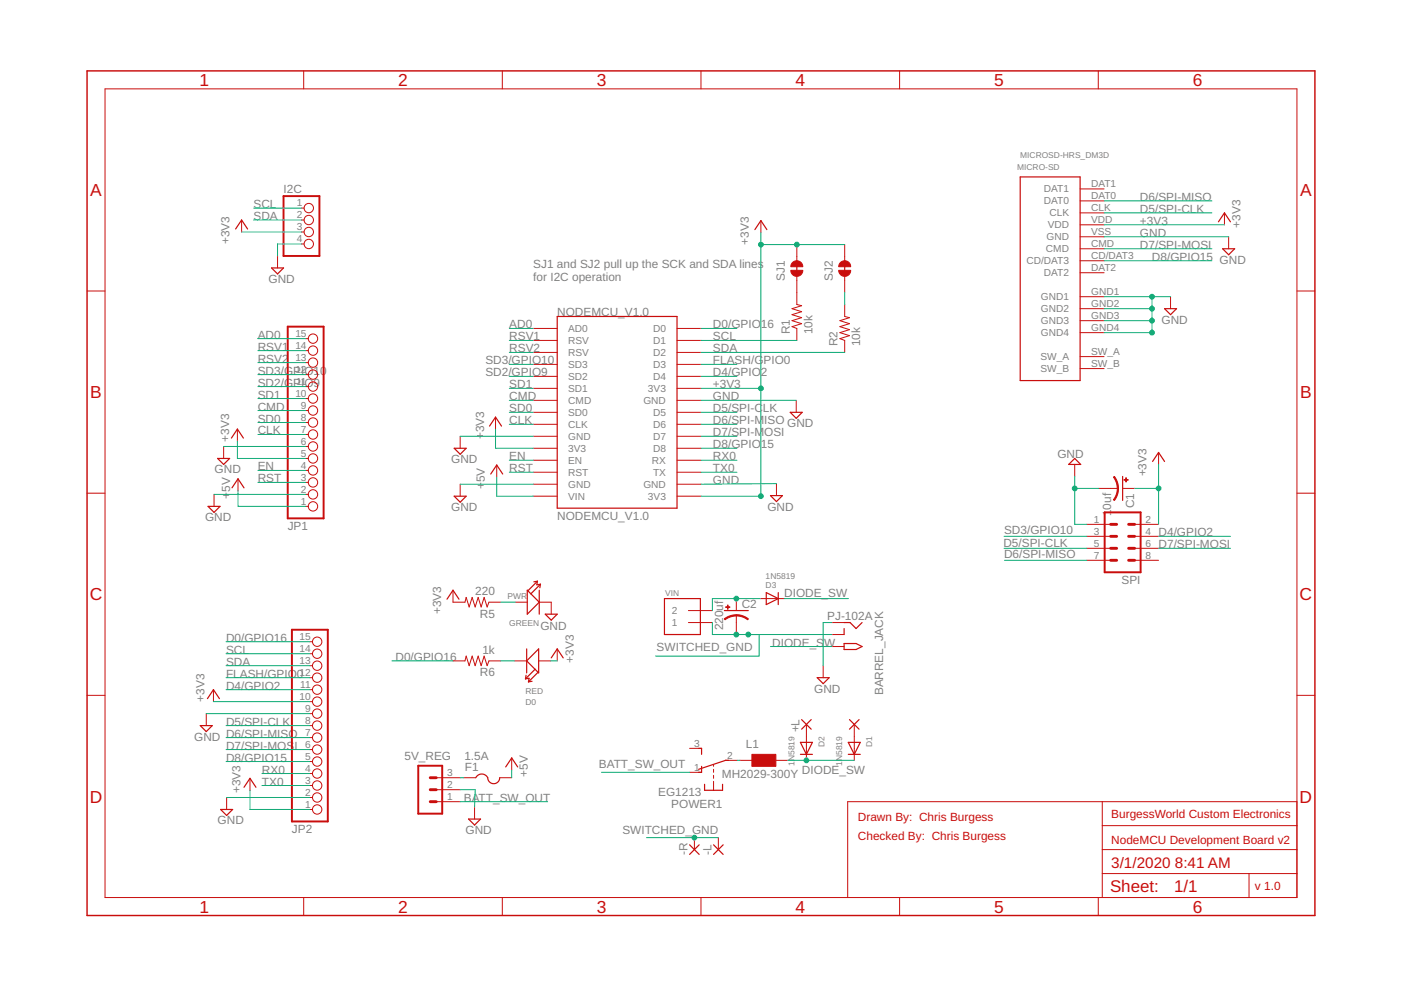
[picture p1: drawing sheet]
<svg xmlns="http://www.w3.org/2000/svg" width="594mm" height="420mm" viewBox="0 0 594 420" stroke-linecap="round" stroke-linejoin="round" font-family="sans-serif">
<g fill="none" stroke="#c90d0c" stroke-width=".51">
<path d="M432.6 75h25.4v86.4h-25.4zM99.9 97.1l2.5-3.8 2.6 3.8M320.1 97.3l2.5-3.8 2.6 3.8M516.7 94l2.5-3.7 2.6 3.7M115.1 113.6h5.1l-2.5 2.5zM337.9 111.8v3.6M358.2 111.8v3.6M518.5 105.5h5l-2.5 2.5zM236.3 134.2h50.8v81.3h-50.8zM493.8 130.9h5.1l-2.5 2.5zM335.1 174.8h5.1l-2.6 2.6zM92.3 194.4h5.1l-2.6 2.5z"/>
<path d="M98.1 185.7l2.6-3.8 2.5 3.8M192.6 190.1h5.1l-2.6 2.5zM207.6 180.7l2.5-3.9 2.6 3.9M455.7 194.4l2.6 2.5h-5.1zM488.7 195.6l2.6-3.8 2.5 3.8M88.2 214.7h5.1l-2.5 2.5zM98.4 206.8l2.5-3.8 2.6 3.8M192.6 210.4h5.1l-2.6 2.5zM208.1 201l2.5-3.8 2.6 3.8M326.7 210.1h5.1l-2.6 2.6zM476 202v10.2M189.5 254l2.6-3.8 2.5 3.8"/>
<path d="M223.6 250.2l5.1 5.1-5.1 5.1zM227.9 246.4l-4.1 4.1M227.9 246.4l-1.5 .3M227.9 246.4l-.3 1.5 1.6-.2M228.7 250.2v10.2M229.2 247.7l-4.1 4.1M229.2 247.7l-.3 1.5M281.7 253.8h15.3v15.2h-15.3zM307.1 258.9h10.2M324.9 251.2l5.1 2.6-5.1 2.5zM330 251.2v5.1M223.3 275.1v10.2"/>
<path d="M228.4 275.1v10.2l-5.1-5.1zM231.2 260.4h5.1l-2.6 2.5zM233.7 278.9l2.6-3.8 2.5 3.8M357.9 272.8h5.1l2.5 1.3-2.5 1.3h-5.1zM357.9 266.5v2.5M357.9 263.9h2.6l2.5 2.6 2.5-2.6M88 296.2l2.5-3.8 2.5 3.8M222.8 287.8l1.5-.2-.2 1.5M223.1 286.3l-.3 1.5M225.6 288.8l-1.5 .3M226.9 283.8l-4.1 4M228.2 285l-4.1 4.1"/>
<path d="M346.5 287.3h5.1l-2.5 2.6zM84.9 307.6h5.1l-2.5 2.6zM296.2 317.3h1.3v2.5M339.4 319.8h5.1M339.4 314.7h5.1l-2.6 5.1zM339.9 305.1l4.1 4.1M344 305.1l-4.1 4.1M359.7 314.7h5.1l-2.6 5.1zM359.7 319.8h5.1M360.2 305.1l4.1 4.1M364.3 305.1l-4.1 4.1M103.5 333.8l2.5-3.8 2.5 3.8"/>
<path d="M201.7 329.7a2.86 2.86 0 0 1 3.2-1.5 2.86 2.86 0 0 1 2.3 2.8 2.54 2.54 0 0 0 2.8 1.2 2.54 2.54 0 0 0 1.9-2.5M214.4 325.2l2.6-3.8 2.5 3.8M297.5 324.9v2.5h-1.3M298.8 332.5v2.6h7.6v-2.6M308.9 322.4h-1.2l-11.5 3.8M93.6 343.2h5l-2.5 2.5zM198.7 347.3h5.1l-2.6 2.5zM292.4 358.2l4.1 4M296.5 358.2l-4.1 4M302.6 358.2l4 4M306.6 358.2l-4 4"/>
</g>
<g fill="none" stroke="#c90d0c" stroke-width=".42">
<path d="M44.5 37.7h505.5v342.8h-505.5zM128.8 30.1v7.6M213 30.1v7.6M297.2 30.1v7.6M381.5 30.1v7.6M465.7 30.1v7.6M102.4 93.3v5.1M127.8 88.2h1.1M127.8 93.3h1.1M127.8 98.4h1.1M322.6 93.5v5.1M458 95.3h10.2"/>
<path d="M458 90.3h10.2M458 85.2h10.2M458 80.1h10.2M519.2 90.3v5M117.7 108.5v5.1M127.8 103.4h1.1M337.9 117.2v11.9l2 .5-4 1.3 4 1.2-4 1.3 4 1.3-4 1.3 4 1.2-4 1.3 2 .8v5M337.9 103.7v6.9M358.2 103.7v6.9M358.2 117.2v6.8M458 110.6h10.2M458 105.5h10.2"/>
<path d="M458 100.4h10.2M458 115.6h10.2M521 100.4v5.1M36.9 123.4h7.6M226.1 139.3h10.2M287.1 139.3h10.1M358.2 129.1v5.1l2 .5-4 1.3 4 1.2-4 1.3 4 1.3-4 1.2 4 1.3-4 1.3 2 .7v5.1M458 125.8h10.2M458 130.9h10.2M458 136h10.2M496.4 125.8v5.1M550 123.4h7.6"/>
<path d="M129.6 158.8h1.1M129.6 153.7h1.1M129.6 148.7h1.1M129.6 143.6h1.1M226.1 144.3h10.2M226.1 149.4h10.2M226.1 154.5h10.2M226.1 159.6h10.2M287.1 144.3h10.1M287.1 149.4h10.1M287.1 154.5h10.1M287.1 159.6h10.1"/>
<path d="M458 141h10.2M458 151.2h10.2M458 156.3h10.2M129.6 179.1h1.1M129.6 174.1h1.1M129.6 169h1.1M129.6 163.9h1.1M210.1 176.8v5.1M226.1 164.7h10.2M226.1 169.7h10.2M226.1 174.8h10.2M226.1 179.9h10.2"/>
<path d="M287.1 164.7h10.1M287.1 169.7h10.1M287.1 174.8h10.1M287.1 179.9h10.1M337.6 169.7v5.1M94.8 189.3v5.1M100.7 181.9v5.1M129.6 199.5h1.1M129.6 194.4h1.1M129.6 189.3h1.1M129.6 184.2h1.1M195.1 185v5.1"/>
<path d="M210.6 197.2v5M226.1 185h10.2M226.1 190.1h10.2M226.1 195.1h10.2M287.1 185h10.1M287.1 190.1h10.1M287.1 195.1h10.1M455.7 196.9v5.1M491.3 191.8v5.1M36.9 209.1h7.6M90.8 209.6v5.1M100.9 203v5.1"/>
<path d="M129.6 214.7h1.1M129.6 209.6h1.1M129.6 204.5h1.1M195.1 205.3v5.1M226.1 200.2h10.2M226.1 205.3h10.2M226.1 210.4h10.2M287.1 200.2h10.1M287.1 205.3h10.1M287.1 210.4h10.1M329.2 205v5.1M465.9 207.1h8.1"/>
<path d="M476 207.1h5.1M550 209.1h7.6M460.8 222.3h10.2M460.8 227.4h10.2M460.8 232.5h10.2M460.8 237.6h10.2M481.1 222.3h10.2M481.1 227.4h10.2M481.1 232.5h10.2M481.1 237.6h10.2M192.1 250.2v5.1h5.1l.5-2 1.2 4 1.3-4 1.3 4 1.3-4 1.2 4 1.3-4 1.3 4 .7-2h5.1M218.5 255.3h5.1"/>
<path d="M228.7 255.3h5v5.1M291.9 258.9h10.2M312.2 253.8v5.1M322.4 253.8h10.1M131.4 277.2h1.1M131.4 272.1h1.1M236.3 275.1v5.1M291.9 263.9h10.2M312.2 260.9v8.1M352.8 274.1h5.1M352.8 263.9h5.1M352.8 269h5.1"/>
<path d="M36.9 294.8h7.6M90.5 292.4v5.1M131.4 297.5h1.1M131.4 292.4h1.1M131.4 287.3h1.1M131.4 282.2h1.1M192.1 280.2h5.1l.5-2 1.2 4 1.3-4 1.3 4 1.3-4 1.2 4 1.3-4 1.3 4 .7-2h5.1M218.2 280.2h5.1M228.4 280.2h5.1M349.1 282.2v5.1M550 294.8h7.6M87.5 302.6v5"/>
<path d="M131.4 317.8h1.1M131.4 312.7h1.1M131.4 307.6h1.1M131.4 302.6h1.1M292.4 317.3h5.1M341.9 307.1v15.3M362.2 307.1v15.3M96.1 338.1v5.1M106 330v5.1M131.4 338.1h1.1M131.4 333h1.1M131.4 328h1.1"/>
<path d="M131.4 322.9h1.1M185 339.9h10.1M185 334.8h10.1M185 329.7h10.1M196.7 329.7h5M211.9 329.7h5.1M217 321.4v5M292.4 327.4h5.1M302.6 324.1v.8M302.6 326.2v1.2M302.6 328.7v1.3M302.6 331.3v3.8"/>
<path d="M307.7 322.4h5M313.8 322.4h5M329 322.4h5.1M467.4 339.9v40.6M550 339.9h-190.5v40.6M131.4 343.2h1.1M201.2 342.2v5.1M294.4 355.1v5.1M304.6 355.1v5.1M467.4 350.1h82.6M467.4 370.4h82.6M467.4 360.2h82.6"/>
<path d="M529.6 370.4v10.1M128.8 380.5v7.7M213 380.5v7.7M297.2 380.5v7.7M381.5 380.5v7.7M465.7 380.5v7.7"/>
<circle cx="130.9" cy="88.2" r="1.99"/>
<circle cx="130.9" cy="93.3" r="1.99"/>
<circle cx="130.9" cy="98.4" r="1.99"/>
<circle cx="130.9" cy="103.4" r="1.99"/>
<circle cx="132.7" cy="143.6" r="1.99"/>
<circle cx="132.7" cy="158.8" r="1.99"/>
<circle cx="132.7" cy="153.7" r="1.99"/>
<circle cx="132.7" cy="148.7" r="1.99"/>
<circle cx="132.7" cy="179.1" r="1.99"/>
<circle cx="132.7" cy="174.1" r="1.99"/>
<circle cx="132.7" cy="163.9" r="1.99"/>
<circle cx="132.7" cy="169" r="1.99"/>
<circle cx="132.7" cy="194.4" r="1.99"/>
<circle cx="132.7" cy="189.3" r="1.99"/>
<circle cx="132.7" cy="184.2" r="1.99"/>
<circle cx="132.7" cy="199.5" r="1.99"/>
<circle cx="132.7" cy="214.7" r="1.99"/>
<circle cx="132.7" cy="204.5" r="1.99"/>
<circle cx="132.7" cy="209.6" r="1.99"/>
<circle cx="134.5" cy="277.2" r="1.99"/>
<circle cx="134.5" cy="272.1" r="1.99"/>
<circle cx="134.5" cy="282.2" r="1.99"/>
<circle cx="134.5" cy="287.3" r="1.99"/>
<circle cx="134.5" cy="297.5" r="1.99"/>
<circle cx="134.5" cy="292.4" r="1.99"/>
<circle cx="134.5" cy="302.6" r="1.99"/>
<circle cx="134.5" cy="317.8" r="1.99"/>
<circle cx="134.5" cy="312.7" r="1.99"/>
<circle cx="134.5" cy="307.6" r="1.99"/>
<circle cx="134.5" cy="322.9" r="1.99"/>
<circle cx="134.5" cy="338.1" r="1.99"/>
<circle cx="134.5" cy="328" r="1.99"/>
<circle cx="134.5" cy="333" r="1.99"/>
<circle cx="134.5" cy="343.2" r="1.99"/>
</g>
<g fill="#c90d0c" stroke="#c90d0c" stroke-width=".42">
<path d="M336.1 111.3l1.8-.7v2.5h-2.6z" fill-rule="evenodd"/>
<path d="M337.9 110.6a2.53 2.53 0 0 1 2.5 2.5h-2.5z" fill-rule="evenodd"/>
<path d="M335.3 114.6h5.1a2.54 2.54 0 0 1-2.5 2.6 2.54 2.54 0 0 1-2.6-2.6z" fill-rule="evenodd"/>
<path d="M356.4 111.3l1.8-.7v2.5h-2.6z" fill-rule="evenodd"/>
<path d="M358.2 110.6a2.49 2.49 0 0 1 2.5 2.5h-2.5z" fill-rule="evenodd"/>
<path d="M355.6 114.6h5.1a2.54 2.54 0 0 1-2.5 2.6 2.54 2.54 0 0 1-2.6-2.6z" fill-rule="evenodd"/>
<path d="M473.8 207.1h.5a8.2 8.2 0 0 1-1.8 5.1l-.4-.3 1.4-2.6z" fill-rule="evenodd"/>
<path d="M472.1 202.3l.4-.3a8.5 8.5 0 0 1 1.8 5.1h-.5l-.3-2.2z" fill-rule="evenodd"/>
<path d="M312.2 260.6a8.2 8.2 0 0 1 5.2 1.8l-.4 .4-1.9-1.1-2.9-.6z" fill-rule="evenodd"/>
<path d="M307.1 262.4a8.4 8.4 0 0 1 5.1-1.8v.6l-2.8 .5-2 1.1z" fill-rule="evenodd"/>
</g>
<path d="M120.2 83.1h15.2v25.4h-15.2zM122 138.5h15.2v81.3h-15.2zM468.4 217.2h15.3v25.4h-15.3zM123.8 267h15.2v81.3h-15.2zM177.4 324.7h10.1v20.3h-10.1z" fill="none" stroke="#c90d0c" stroke-width=".83"/>
<path d="M471 232.5h2.5M471 227.4h2.5M471 222.3h2.5M471 237.6h2.5M478.6 232.5h2.5M478.6 227.4h2.5M478.6 222.3h2.5M478.6 237.6h2.5M182.4 329.7h2.6M182.4 334.8h2.6M182.4 339.9h2.6" fill="none" stroke="#c90d0c" stroke-width="1.2"/>
<g fill="#c90d0c" stroke="#c90d0c" stroke-width=".42">
<path d="M318.8 319.8h10.2v5.1h-10.2z"/>
<path d="M477.4 202.6h.2v1.7h-.2z"/>
<path d="M476.6 203.3h1.8v.3h-1.8z"/>
<path d="M307.7 257.3h1.8v.2h-1.8z"/>
<path d="M308.5 256.5h.2v1.8h-.2z"/>
</g>
<path d="M36.9 30.1h520.7v358.1h-520.7z" fill="none" stroke="#c90d0c" stroke-width=".61"/>
<g fill="none" stroke="#0dab76" stroke-width=".42">
<path d="M102.4 98.4h25.4M107.5 88.2h20.3M107.5 93.3h20.3M322.6 98.6v111.8h-25.4M468.2 95.3h51M468.2 85.2h45.7M468.2 90.3h45.7M127.8 103.4h-10.1v5.1M322.6 103.7h35.6M468.2 100.4h52.8M468.2 110.6h45.7M468.2 105.5h45.7"/>
<path d="M216 139.3h10.1M297.2 139.3h15.3M358.2 124v5.1M468.2 125.8h28.2M468.2 136h20.3M468.2 130.9h20.3M488.5 125.8v15.2h-20.3M109.3 158.8h20.3M109.3 153.7h20.3M109.3 143.6h20.3M109.3 148.7h20.3M216 144.3h10.1"/>
<path d="M216 149.4h10.1M216 159.6h10.1M216 154.5h10.1M297.2 144.3h40.7M297.2 149.4h61M297.2 159.6h15.3M297.2 154.5h15.3M109.3 179.1h20.3M109.3 174.1h20.3M109.3 169h20.3M109.3 163.9h20.3M216 169.7h10.1"/>
<path d="M216 164.7h10.1M216 179.9h10.1M216 174.8h10.1M297.2 169.7h40.4M297.2 164.7h25.4M297.2 179.9h15.3M297.2 174.8h15.3M94.8 189.3h34.8M100.7 187v7.4h28.9M109.3 199.5h20.3M109.3 184.2h20.3M195.1 185h31"/>
<path d="M210.1 181.9v8.2h16M216 195.1h10.1M297.2 185h15.3M297.2 190.1h15.3M297.2 195.1h15.3M491.3 196.9v25.4M90.8 209.6h38.8M100.9 208.1v6.6h28.7M109.3 204.5h20.3M195.1 205.3h31M210.6 202.2v8.2h15.5M216 200.2h10.1"/>
<path d="M297.2 200.2h15.3M329.2 205l-32 .3M455.7 202v20.3h5.1M455.7 207.1h10.2M481.1 207.1h10.2M425.7 227.4h35.1M425.7 232.5h35.1M426 237.6h34.8M491.3 227.4h30.5M491.3 232.5h30.5M212.4 255.3h6.1M322.4 253.8h-20.3v5.1"/>
<path d="M332.5 253.8h27.2M95.8 277.2h35.6M95.8 272.1h35.6M302.1 263.9v5.1h50.7M321.9 269v9.2h-44M326.7 274.1h26.1M352.8 263.9h-3.7v18.3M90.5 297.5h40.9M95.8 282.2h35.6M95.8 292.4h35.6M95.8 287.3h35.6M166.2 280.2h25.9"/>
<path d="M212.4 280.2h5.8M233.5 280.2h2.8M87.5 302.6h43.9M95.8 317.8h35.6M95.8 312.7h35.6M95.8 307.6h35.6M95.8 322.9h35.6M96.1 338.1h35.3M106 335.1v8.1h25.4M111.1 333h20.3M111.1 328h20.3M195.1 334.8h6.4l-.3 7.4"/>
<path d="M195.1 339.9h37.1M195.1 329.7h1.6M217 326.4v3.3M255.1 327.4h37.3M312.7 322.4h1.1M334.1 322.4h28.1M274.1 355.1h30.5"/>
</g>
<g fill="#0dab76" stroke="#0dab76" stroke-width=".42">
<circle cx="488.5" cy="141" r="1.02"/>
<circle cx="488.5" cy="136" r="1.02"/>
<circle cx="488.5" cy="130.9" r="1.02"/>
<circle cx="488.5" cy="125.8" r="1.02"/>
<circle cx="455.7" cy="207.1" r="1.02"/>
<circle cx="317.3" cy="269" r="1.02"/>
<circle cx="312.2" cy="269" r="1.02"/>
<circle cx="294.4" cy="355.1" r="1.02"/>
<circle cx="322.6" cy="164.7" r="1.02"/>
<circle cx="322.6" cy="210.4" r="1.02"/>
<circle cx="337.9" cy="103.7" r="1.02"/>
<circle cx="322.6" cy="103.7" r="1.02"/>
<circle cx="491.3" cy="207.1" r="1.02"/>
<circle cx="341.9" cy="322.4" r="1.02"/>
<circle cx="312.2" cy="253.8" r="1.02"/>
</g>
<g font-size="7.4" fill="#c90d0c">
<text x="84.6" y="36.5">1</text>
<text x="168.8" y="36.5">2</text>
<text x="253.1" y="36.5">3</text>
<text x="337.3" y="36.5">4</text>
<text x="421.5" y="36.5">5</text>
<text x="505.8" y="36.5">6</text>
<text x="38.3" y="83.1">A</text>
<text x="551.3" y="83.1">A</text>
<text x="38.3" y="168.8">B</text>
<text x="551.3" y="168.8">B</text>
<text x="38.1" y="254.6">C</text>
<text x="551.1" y="254.6">C</text>
<text x="38.1" y="340.3">D</text>
<text x="551.1" y="340.3">D</text>
<text x="84.6" y="386.9">1</text>
<text x="168.8" y="386.9">2</text>
<text x="253.1" y="386.9">3</text>
<text x="337.3" y="386.9">4</text>
<text x="421.5" y="386.9">5</text>
<text x="505.8" y="386.9">6</text>
</g>
<g font-size="7.2" fill="#c90d0c">
<text x="497.9" y="378">1/1</text>
<text x="470.7" y="378.2">Sheet:</text>
</g>
<g font-size="6.5" fill="#c90d0c">
<text x="471.2" y="367.8">3/1/2020</text>
<text x="498.2" y="367.8">8:41 AM</text>
</g>
<g font-size="5" fill="#808080">
<text x="120.2" y="81.9">I2C</text>
<text x="107.5" y="88.2">SCL</text>
<text x="483.4" y="85.2">D6/SPI-MISO</text>
<text x="107.5" y="93.3">SDA</text>
<text x="483.4" y="95.3">+3V3</text>
<text x="483.4" y="90.2">D5/SPI-CLK</text>
<text x="483.4" y="100.4">GND</text>
<text x="526.1" y="96.6" transform="rotate(-90 526.1 96.6)">+3V3</text>
<text x="97.4" y="103.5" transform="rotate(-90 97.4 103.5)">+3V3</text>
<text x="317.6" y="103.7" transform="rotate(-90 317.6 103.7)">+3V3</text>
<text x="483.4" y="105.5">D7/SPI-MOSI</text>
<text x="226.1" y="113.6">SJ1 and SJ2 pull up the SCK and SDA lines</text>
<text x="488.5" y="110.6">D8/GPIO15</text>
<text x="517.2" y="111.8">GND</text>
<text x="113.9" y="120">GND</text>
<text x="226.1" y="118.9">for I2C operation</text>
<text x="332.8" y="118.9" transform="rotate(-90 332.8 118.9)">SJ1</text>
<text x="353.1" y="118.9" transform="rotate(-90 353.1 118.9)">SJ2</text>
<text x="236.3" y="134.2">NODEMCU_V1.0</text>
<text x="492.5" y="137.2">GND</text>
<text x="109.3" y="143.6">AD0</text>
<text x="216" y="139.3">AD0</text>
<text x="302.3" y="139.3">D0/GPIO</text>
<text x="322.7" y="139.3">16</text>
<text x="334.9" y="141.8" transform="rotate(-90 334.9 141.8)">R1</text>
<text x="344.5" y="141.8" transform="rotate(-90 344.5 141.8)">10k</text>
<text x="109.3" y="148.7">RSV1</text>
<text x="216" y="149.4">RSV2</text>
<text x="216" y="144.3">RSV1</text>
<text x="302.3" y="144.3">SCL</text>
<text x="302.3" y="149.4">SDA</text>
<text x="355.2" y="146.9" transform="rotate(-90 355.2 146.9)">R2</text>
<text x="364.8" y="146.9" transform="rotate(-90 364.8 146.9)">10k</text>
<text x="109.3" y="153.7">RSV2</text>
<text x="205.8" y="154.5">SD3/GPIO10</text>
<text x="302.3" y="154.5">FLASH/G</text>
<text x="323.8" y="154.5">PIO0</text>
<text x="109.3" y="158.8">SD3/GPIO10</text>
<text x="205.8" y="159.6">SD2/GPIO9</text>
<text x="302.3" y="159.6">D4/GPIO</text>
<text x="322.7" y="159.6">2</text>
<text x="109.3" y="163.9">SD2/GPIO9</text>
<text x="216" y="164.7">SD1</text>
<text x="302.3" y="164.7">+3V3</text>
<text x="109.3" y="169">SD1</text>
<text x="216" y="169.7">CMD</text>
<text x="302.3" y="169.7">GND</text>
<text x="109.3" y="179.1">SD0</text>
<text x="109.3" y="174.1">CMD</text>
<text x="216" y="179.9">CLK</text>
<text x="216" y="174.8">SD0</text>
<text x="302.3" y="179.9">D6/SPI-M</text>
<text x="302.3" y="174.8">D5/SPI-C</text>
<text x="323.5" y="174.8">LK</text>
<text x="324.1" y="179.9">ISO</text>
<text x="109.3" y="184.2">CLK</text>
<text x="302.3" y="185">D7/SPI-M</text>
<text x="324.1" y="185">OSI</text>
<text x="333.8" y="181.2">GND</text>
<text x="97.1" y="187.3" transform="rotate(-90 97.1 187.3)">+3V3</text>
<text x="205.3" y="186.2" transform="rotate(-90 205.3 186.2)">+3V3</text>
<text x="302.3" y="190.1">D8/GPIO</text>
<text x="322.7" y="190.1">15</text>
<text x="191.3" y="196.4">GND</text>
<text x="216" y="195.1">EN</text>
<text x="302.3" y="195.1">RX0</text>
<text x="448.4" y="194.1">GND</text>
<text x="91" y="200.7">GND</text>
<text x="109.3" y="199.4">EN</text>
<text x="216" y="200.2">RST</text>
<text x="302.3" y="200.2">TX0</text>
<text x="486.2" y="202" transform="rotate(-90 486.2 202)">+3V3</text>
<text x="97.6" y="208.5" transform="rotate(-90 97.6 208.5)">5V</text>
<text x="109.3" y="204.5">RST</text>
<text x="205.6" y="207.3" transform="rotate(-90 205.6 207.3)">+</text>
<text x="205.6" y="204.4" transform="rotate(-90 205.6 204.4)">5V</text>
<text x="302.3" y="205.3">GND</text>
<text x="97.6" y="211.4" transform="rotate(-90 97.6 211.4)">+</text>
<text x="480.9" y="215.5" transform="rotate(-90 480.9 215.5)">C1</text>
<text x="86.9" y="221">GND</text>
<text x="191.3" y="216.7">GND</text>
<text x="236.3" y="220.5">NODEMCU_V1.0</text>
<text x="325.4" y="216.5">GND</text>
<text x="471.2" y="218.9" transform="rotate(-90 471.2 218.9)">1</text>
<text x="471.2" y="216.1" transform="rotate(-90 471.2 216.1)">0uf</text>
<text x="122" y="224.6">JP1</text>
<text x="425.7" y="226.4">SD3/GPIO10</text>
<text x="491.3" y="227.4">D4/GPIO2</text>
<text x="425.5" y="231.7">D5/SPI-CLK</text>
<text x="491.3" y="232.5">D7/SPI-MOSI</text>
<text x="425.7" y="236.8">D6/SPI-MISO</text>
<text x="475.6" y="247.7">SPI</text>
<text x="201.5" y="252.3">220</text>
<text x="314.5" y="257.9">C2</text>
<text x="332.5" y="253.3">DIODE_SW</text>
<text x="187" y="260.4" transform="rotate(-90 187 260.4)">+3V3</text>
<text x="203.5" y="261.9">R5</text>
<text x="350.8" y="262.7">PJ-102A</text>
<text x="229.2" y="267">GND</text>
<text x="306.7" y="267.3" transform="rotate(-90 306.7 267.3)">220uf</text>
<text x="95.8" y="272.1">D0/GPIO16</text>
<text x="327.5" y="274.1">DIODE_S</text>
<text x="349.5" y="274.1">W</text>
<text x="95.8" y="277.2">SCL</text>
<text x="167.7" y="280.2">D0/GPIO16</text>
<text x="204.6" y="277.2">1k</text>
<text x="243.4" y="281" transform="rotate(-90 243.4 281)">+3V3</text>
<text x="278.4" y="276.1">SWITCHED_GND</text>
<text x="95.8" y="282.2">SDA</text>
<text x="95.8" y="287.3">FLASH/GPIO0</text>
<text x="203.5" y="286.8">R6</text>
<text x="95.8" y="292.4">D4/GPIO2</text>
<text x="345.2" y="293.7">GND</text>
<text x="86.7" y="297.5" transform="rotate(-90 86.7 297.5)">+3V3</text>
<text x="374.4" y="294.8" transform="rotate(-90 374.4 294.8)">BARREL_JACK</text>
<text x="95.8" y="307.6">D5/SPI-CLK</text>
<text x="339" y="310.6" transform="rotate(-90 339 310.6)">+L</text>
<text x="82.4" y="314">GND</text>
<text x="95.8" y="317.8">D7/SPI-MOS</text>
<text x="95.8" y="312.7">D6/SPI-MISO</text>
<text x="124.8" y="317.8">I</text>
<text x="316.3" y="317.3">L1</text>
<text x="95.8" y="322.9">D8/GPIO15</text>
<text x="171.5" y="322.4">5V_REG</text>
<text x="196.9" y="322.4">1.5A</text>
<text x="111.1" y="328">RX0</text>
<text x="197.2" y="326.9">F1</text>
<text x="223.8" y="329.2" transform="rotate(-90 223.8 329.2)">+5V</text>
<text x="253.9" y="325.7">BATT_SW_OUT</text>
<text x="306.1" y="330">MH2029-300Y</text>
<text x="340.1" y="328">DIODE_SW</text>
<text x="111.1" y="333">TX0</text>
<text x="101.9" y="336.3" transform="rotate(-90 101.9 336.3)">+3V3</text>
<text x="196.7" y="339.9">BATT_SW_OUT</text>
<text x="279.1" y="337.4">EG1213</text>
<text x="284.6" y="342.4">POWER1</text>
<text x="92.3" y="349.5">GND</text>
<text x="123.8" y="353.1">JP2</text>
<text x="197.4" y="353.6">GND</text>
<text x="263.9" y="353.6">SWITCHED_GND</text>
<text x="291.5" y="362.5" transform="rotate(-90 291.5 362.5)">-R</text>
<text x="301.7" y="362.5" transform="rotate(-90 301.7 362.5)">-L</text>
</g>
<g font-size="5" fill="#c90d0c">
<text x="471.2" y="347">BurgessWorld Custom Electronics</text>
<text x="363.8" y="348.3">Drawn By: Chris Burgess</text>
<text x="363.8" y="356.1">Checked By: Chris Burgess</text>
<text x="471.2" y="357.7">NodeMCU Development Board v2</text>
<text x="532.2" y="377.2">v 1.0</text>
</g>
<g font-size="4.3" fill="#808080">
<text x="442.7" y="81.6">DAT1</text>
<text x="462.7" y="79.4">DAT1</text>
<text x="125.9" y="87.5">1</text>
<text x="442.7" y="86.7">DAT0</text>
<text x="462.7" y="89.5">CLK</text>
<text x="462.7" y="84.5">DAT0</text>
<text x="125.9" y="92.6">2</text>
<text x="445" y="91.8">CLK</text>
<text x="462.7" y="94.6">VDD</text>
<text x="125.9" y="97.7">3</text>
<text x="443.8" y="101.9">GND</text>
<text x="444.3" y="96.8">VDD</text>
<text x="462.7" y="99.7">VSS</text>
<text x="125.9" y="102.7">4</text>
<text x="443.5" y="107">CMD</text>
<text x="462.7" y="104.8">CMD</text>
<text x="435.3" y="112.1">CD/DAT3</text>
<text x="462.7" y="109.9">CD/DAT3</text>
<text x="442.7" y="117.2">DAT2</text>
<text x="462.7" y="114.9">DAT2</text>
<text x="462.7" y="125.1">GND1</text>
<text x="441.4" y="127.3">GND1</text>
<text x="462.7" y="130.2">GND2</text>
<text x="441.4" y="132.4">GND2</text>
<text x="441.4" y="137.5">GND3</text>
<text x="462.7" y="135.2">GND3</text>
<text x="125.2" y="142.9">15</text>
<text x="241" y="140.8">AD0</text>
<text x="276.9" y="140.8">D0</text>
<text x="441.4" y="142.6">GND4</text>
<text x="462.7" y="140.3">GND4</text>
<text x="125.2" y="147.9">14</text>
<text x="241" y="145.9">RSV</text>
<text x="276.9" y="145.9">D1</text>
<text x="125.2" y="153">13</text>
<text x="241" y="150.9">RSV</text>
<text x="276.9" y="150.9">D2</text>
<text x="441.2" y="152.7">SW_A</text>
<text x="462.7" y="150.5">SW_A</text>
<text x="462.7" y="155.6">SW_B</text>
<text x="125.2" y="158.1">12</text>
<text x="241" y="156">SD3</text>
<text x="241" y="161.1">SD2</text>
<text x="276.9" y="156">D3</text>
<text x="276.9" y="161.1">D4</text>
<text x="441.2" y="157.8">SW_B</text>
<text x="125.6" y="163.2">11</text>
<text x="241" y="166.2">SD1</text>
<text x="274.8" y="166.2">3V3</text>
<text x="125.2" y="168.3">10</text>
<text x="127.6" y="173.3">9</text>
<text x="241" y="171.3">CMD</text>
<text x="272.8" y="171.3">GND</text>
<text x="127.6" y="178.4">8</text>
<text x="241" y="176.3">SD0</text>
<text x="276.9" y="176.3">D5</text>
<text x="127.6" y="183.5">7</text>
<text x="241" y="181.4">CLK</text>
<text x="276.9" y="181.4">D6</text>
<text x="127.6" y="188.6">6</text>
<text x="241" y="186.5">GND</text>
<text x="241" y="191.6">3V3</text>
<text x="276.9" y="186.5">D7</text>
<text x="276.9" y="191.6">D8</text>
<text x="127.6" y="193.7">5</text>
<text x="241" y="196.7">EN</text>
<text x="276.4" y="196.7">RX</text>
<text x="127.6" y="203.8">3</text>
<text x="127.6" y="198.7">4</text>
<text x="241" y="201.7">RST</text>
<text x="276.9" y="201.7">TX</text>
<text x="127.6" y="208.9">2</text>
<text x="241" y="206.8">GND</text>
<text x="272.8" y="206.8">GND</text>
<text x="127.6" y="214">1</text>
<text x="241" y="211.9">VIN</text>
<text x="274.8" y="211.9">3V3</text>
<text x="463.9" y="221.6">1</text>
<text x="485.8" y="221.6">2</text>
<text x="463.9" y="226.7">3</text>
<text x="485.8" y="226.7">4</text>
<text x="463.9" y="231.8">5</text>
<text x="485.8" y="231.8">6</text>
<text x="463.9" y="236.8">7</text>
<text x="485.8" y="236.8">8</text>
<text x="284.8" y="260.4">2</text>
<text x="284.8" y="265.5">1</text>
<text x="127" y="271.4">15</text>
<text x="127" y="281.5">13</text>
<text x="127" y="276.5">14</text>
<text x="127" y="286.6">12</text>
<text x="127.3" y="291.7">11</text>
<text x="127" y="296.8">10</text>
<text x="129.4" y="301.8">9</text>
<text x="129.4" y="306.9">8</text>
<text x="129.4" y="317.1">6</text>
<text x="129.4" y="312">7</text>
<text x="294.4" y="316.6">3</text>
<text x="129.4" y="322.2">5</text>
<text x="308.4" y="321.7">2</text>
<text x="129.4" y="327.2">4</text>
<text x="189.7" y="329">3</text>
<text x="294.4" y="326.7">1</text>
<text x="129.4" y="332.3">3</text>
<text x="189.7" y="334.1">2</text>
<text x="129.4" y="337.4">2</text>
<text x="189.7" y="339.2">1</text>
<text x="129.4" y="342.5">1</text>
</g>
<g font-size="3.6" fill="#808080">
<text x="432.6" y="66.9">MICROSD-HRS_DM3D</text>
<text x="431.3" y="72.2">MICRO-SD</text>
<text x="324.7" y="245.4">1N5819</text>
<text x="324.7" y="249.2">D3</text>
<text x="215.2" y="254.1">PWR</text>
<text x="282" y="252.5">VIN</text>
<text x="216" y="265.5">GREEN</text>
<text x="222.8" y="294.2">RED</text>
<text x="222.8" y="299">D0</text>
<text x="349.6" y="316.8" transform="rotate(-90 349.6 316.8)">D2</text>
<text x="369.9" y="316.8" transform="rotate(-90 369.9 316.8)">D1</text>
<text x="336.9" y="324.7" transform="rotate(-90 336.9 324.7)">1N5819</text>
<text x="357.2" y="324.7" transform="rotate(-90 357.2 324.7)">1N5819</text>
</g>
</svg>
